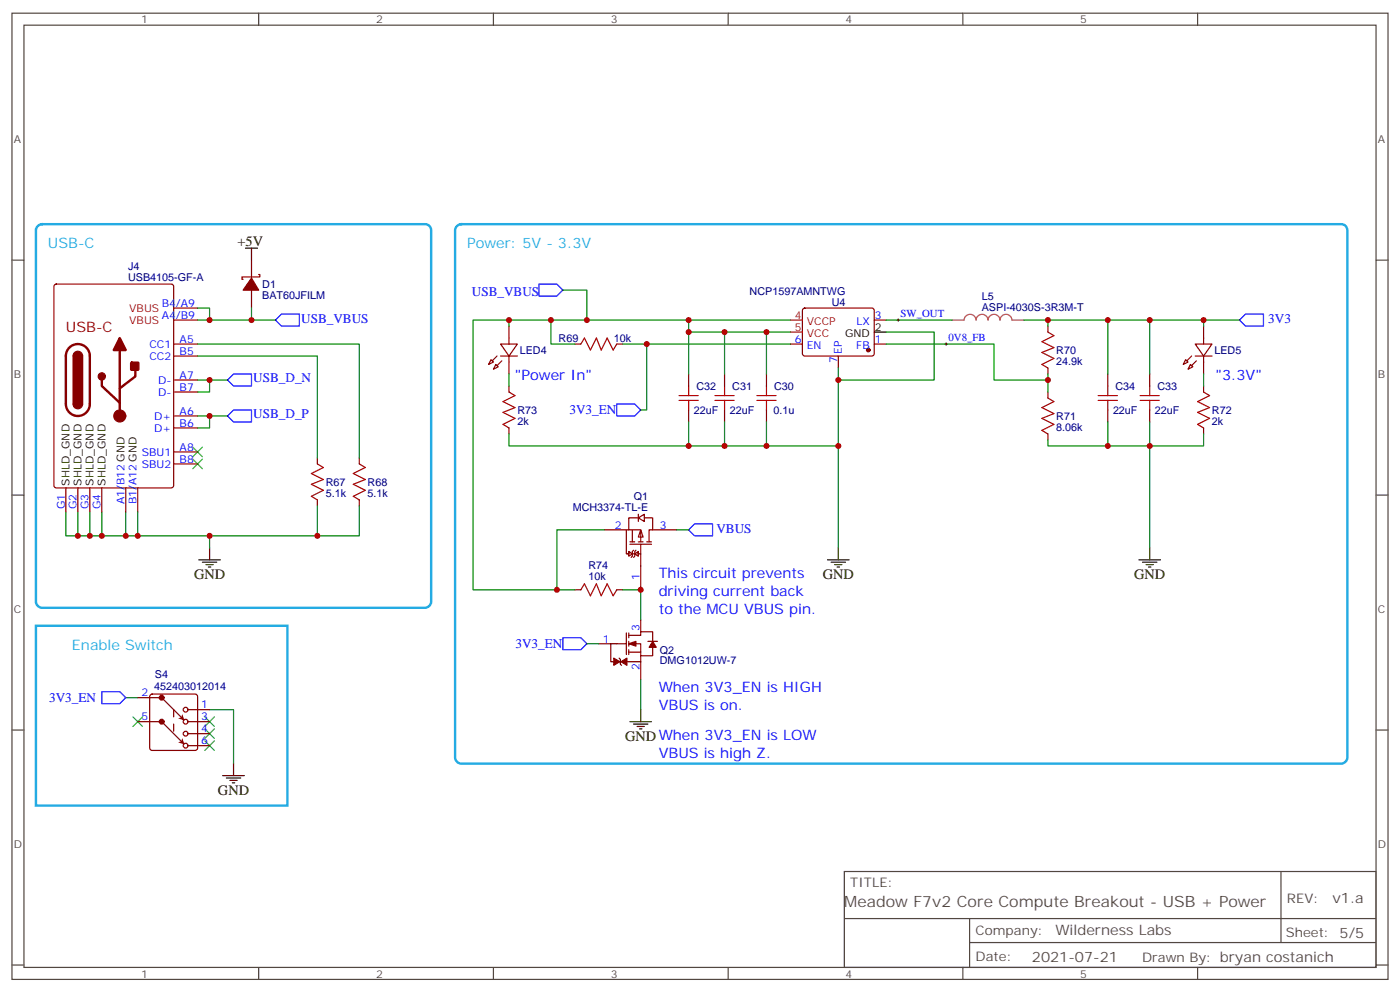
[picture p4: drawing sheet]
<svg xmlns="http://www.w3.org/2000/svg" width="412mm" height="292mm" viewBox="0 0 412 292" stroke-linecap="round" stroke-linejoin="round" font-family="sans-serif">
<g fill="none" stroke="#524740" stroke-width=".35">
<path d="M3.5 3.9h405.4v284.3h-405.4zM7.1 7.4h398.2v277.3h-398.2zM76.2 3.9v3.5M145.3 3.9v3.5M214.5 3.9v3.5M283.6 3.9v3.5M352.8 3.9v3.5M3.5 76.6h3.6M405.3 76.6h3.6M3.5 145.7h3.6M405.3 145.7h3.6M3.5 214.8h3.6"/>
<path d="M405.3 214.8h3.6M248.7 256.5h156.6v28.2h-156.6zM377.3 256.5v20.9M248.7 270.3h156.5M285.6 277.4h119.6M285.6 270.3v14.1M3.5 284h3.6M76.2 284.7v3.5M145.3 284.7v3.5M214.5 284.7v3.5M283.6 284.7v3.5M352.8 284.7v3.5"/>
<path d="M405.3 284h3.6"/>
</g>
<path d="M365.1 94.2l1.8-1.8h5.3v3.6h-5.3zM67 111.8l1.8-1.7h5.3v3.5h-5.3zM181.7 118.9h5.3l1.7 1.7-1.7 1.8h-5.3zM68.8 120.6h5.3v3.6h-5.3l-1.8-1.8zM202.8 155.9l1.8-1.7h5.3v3.5h-5.3zM165.8 187.7h5.3l1.8 1.7-1.8 1.8h-5.3z" fill="none" stroke="#00f" stroke-width=".35"/>
<g fill="none" stroke="#008700" stroke-width=".35">
<path d="M74.1 90.7v3.5M149.9 94.2v1.8M162.3 94.2v7h7M202.8 94.2v3.5h30M202.8 97.7v12.4M213.4 97.7v12.4M225.8 97.7v12.4M232.8 94.2h-93.5v79.4h30M261.1 97.7h14.1v14.1h-28.3M261.1 94.2h19.4M301.6 94.2h63.5M308.7 94.2v1.8"/>
<path d="M326.3 94.2v15.9M338.7 94.2v15.9M58.2 104.8h35.3v30M58.2 101.2h47.6v33.6M58.2 111.8h8.8M61.7 111.8v3.6h-3.5M149.9 110.1v3.5M183.4 101.2h49.4M190.5 101.2v19.4h-1.8M246.9 108.3v52.9M261.1 101.2h31.7v10.6h15.9M308.7 110.1v5.3"/>
<path d="M354.5 110.1v3.5M58.2 122.4h8.8M61.7 122.4v3.5h-3.5M149.9 127.7v3.5h52.9M202.8 124.2v7h23M213.4 124.2v7M225.8 124.2v7h21.1M308.7 129.5v1.7h17.6M326.3 124.2v7h28.2v-3.5M338.7 124.2v37M93.5 148.9v8.8h-74.1v-7.1M105.8 148.9v8.8h-12.3"/>
<path d="M178.2 155.9h-14.2v17.7M183.4 173.6h5.3v8.8M172.9 189.4h3.5M188.7 200v8.8"/>
</g>
<g fill="none" stroke="#000" stroke-width=".35">
<path d="M72.3 73h3.5M74.1 73v3.6M257.5 97.7h3.6M58.6 164.7h6.3M59.6 165.5h4.3M60.7 166.2h2.1M61.4 166.9h.7M61.7 161.2v3.5M243.8 164.7h6.3M244.8 165.5h4.3M245.9 166.2h2.1M246.6 166.9h.7"/>
<path d="M246.9 161.2v3.5M335.5 164.7h6.3M336.5 165.5h4.3M337.6 166.2h2.1M338.3 166.9h.7M338.7 161.2v3.5M185.6 212.4h6.3M186.6 213.1h4.3M187.7 213.8h2.1M188.4 214.5h.7M188.7 208.8v3.6"/>
</g>
<path d="M56.8 135.1l2.8 2.8M56.8 131.6l2.8 2.8M59.6 135.1l-2.8 2.8M59.6 131.6l-2.8 2.8" fill="none" stroke="#3c3" stroke-width=".35"/>
<g fill="none" stroke="#a10000" stroke-width=".35">
<path d="M308.7 97.7l1.7 1.1-3.5 1.7 3.5 1.8-3.5 1.4 3.5 1.8-3.5 1.7 1.8 1.1M149.9 115.4l1.8 1-3.5 1.8 3.5 1.7-3.5 1.5 3.5 1.7-3.5 1.8 1.7 1M171.1 101.2l1.1-1.7 1.7 3.5 1.8-3.5 1.4 3.5 1.8-3.5 1.7 3.5 1.1-1.8M200 117.8h5.7M200 116.4h5.7M202.8 113.6v2.8M202.8 117.8v2.8M210.6 117.8h5.7M210.6 116.4h5.7M213.4 113.6v2.8M213.4 117.8v2.8M223 117.8h5.6"/>
<path d="M223 116.4h5.6M225.8 113.6v2.8M225.8 117.8v2.8M308.7 117.1l1.7 1.1-3.5 1.7 3.5 1.8-3.5 1.4 3.5 1.8-3.5 1.7 1.8 1.1M323.5 117.8h5.6M323.5 116.4h5.6M326.3 113.6v2.8M326.3 117.8v2.8M335.8 117.8h5.7M335.8 116.4h5.7M338.7 113.6v2.8M338.7 117.8v2.8"/>
<path d="M354.5 115.4l1.8 1-3.5 1.8 3.5 1.7-3.5 1.5 3.5 1.7-3.5 1.8 1.7 1M93.5 136.5l1.7 1.1-3.5 1.7 3.5 1.8-3.5 1.4 3.5 1.8-3.5 1.7 1.8 1.1M105.8 136.5l1.8 1.1-3.5 1.7 3.5 1.8-3.5 1.4 3.5 1.8-3.5 1.7 1.7 1.1M171.1 173.6l1.1-1.8 1.7 3.5 1.8-3.5 1.4 3.5 1.8-3.5 1.7 3.5 1.1-1.7"/>
</g>
<g fill="none" stroke="#870000" stroke-width=".35">
<path d="M74.1 76.6v5.2M74.1 85.4v5.3M76.2 80.8h.4v.7h-5.3v.7h.3M149.9 96v5.2M236.6 90.9l.5-.2h20l.4 .7v12.9l-.7 .5-20-.1-.4-.6v-12.7zM257.5 94.2h3.6M308.7 96v1.7M354.5 96v5.2M144.6 105.8l.7 .7-1.4 .7zM146 107.2l.8 .7-1.5 .8zM147.5 101.2h4.9l-2.5 3.6zM147.5 104.8h4.9"/>
<path d="M149.9 104.8v5.3M149.9 113.6v1.8M169.3 101.2h1.8M181.7 101.2h1.7M202.8 110.1v3.5M213.4 110.1v3.5M225.8 110.1v3.5M232.8 101.2h3.6M246.9 104.8v3.5M257.5 101.2h3.6M308.7 108.3v1.8M308.7 115.4v1.7"/>
<path d="M326.3 110.1v3.5M338.7 110.1v3.5M349.2 105.8l.8 .7-1.5 .7zM350.7 107.2l.7 .7-1.4 .8zM352.1 101.2h4.9l-2.5 3.6zM352.1 104.8h4.9M354.5 104.8v5.3M354.5 113.6v1.8M93.5 134.8v1.7M105.8 134.8v1.7M149.9 125.9v1.8M202.8 120.6v3.6"/>
<path d="M213.4 120.6v3.6M225.8 120.6v3.6M308.7 127.7v1.8M326.3 120.6v3.6M338.7 120.6v3.6M354.5 125.9v1.8M93.5 147.1v1.8M105.8 147.1v1.8M169.3 173.6h1.8M181.7 173.6h1.7M176.4 189.4h3.5M181.7 189.4h2.8"/>
<path d="M184.5 186.3v6.3M185.2 187h3.5v-1.1h3.6v2.8M185.2 189.4h3.5v3.6h3.6v-2.5M185.2 191.9h3.5M185.2 186.3v1.4M185.2 188.7v1.4M185.2 191.2v1.4M188.7 182.4v3.5M188.7 193v7M190.9 188.7h2.8"/>
</g>
<g fill="#870000" stroke="#870000" stroke-width=".35">
<path d="M352.4 106.2l-1.4 1.4z"/>
<path d="M351 104.8l-1.4 1.4z"/>
<path d="M147.8 106.2l-1.4 1.4z"/>
<path d="M145 106.2l1.4-1.4z"/>
<path d="M74.1 81.8l2.1 3.6h-4.6z"/>
<path d="M185.2 189.4l2.1-.7v1.4z"/>
<path d="M192.3 188.7l1 1.8h-2.1z"/>
<path d="M182.9 194.7l1.8-1v2.1z"/>
<path d="M180.8 193.7l1.8 1-1.8 1.1z"/>
<circle cx="255.8" cy="103" r=".53"/>
</g>
<path d="M232.8 94.2h3.6M232.8 97.7h3.6" fill="none" stroke="#f00" stroke-width=".35"/>
<path d="M280.5 94.2h3.5a1.77 1.77 0 0 1 1.7-1.7 1.77 1.77 0 0 1 1.8 1.7 1.77 1.77 0 0 1 1.8-1.7 1.77 1.77 0 0 1 1.7 1.7 1.77 1.77 0 0 1 1.8-1.7 1.77 1.77 0 0 1 1.8 1.7 1.77 1.77 0 0 1 1.7-1.7 1.77 1.77 0 0 1 1.8 1.7h3.5" fill="none" stroke="#a64a4a" stroke-width=".35"/>
<path d="M264.2 94.2h.7M264.6 93.8v.7M278.3 101.2h.7M278.7 100.9v.7" fill="none" stroke="#000" stroke-width=".29"/>
<path d="M181.7 189.4h-1.8v5.3h.7M182.4 193.7l.3 .3v1.4l.4 .4M184.9 194.7h3.8" fill="none" stroke="#600" stroke-width=".35"/>
<g fill="#fff" stroke="#870000" stroke-width=".35">
<path d="M188.7 155.9l.7 2.1h-1.4z"/>
<path d="M188 152.4l1.8-1.1v2.2z"/>
<path d="M187 163l1-.7v1.4z"/>
<path d="M185.2 162.3l1.1 .7-1.1 .7z"/>
</g>
<g fill="none" stroke="#870000" stroke-width=".35">
<path d="M16.1 83.8l.5-.2h33.8l.7 .4 .1 58.9-.5 .6-34.1 .1-.7-.5v-58.8zM51.2 94.2h7M51.2 90.7h7M51.2 101.2h7M51.2 104.8h7M51.2 111.8h7M51.2 115.4h7M51.2 122.4h7M51.2 125.9h7M51.2 133h7M51.2 136.5h7M19.4 143.6v7"/>
<path d="M22.9 143.6v7M26.5 143.6v7M30 143.6v7M37 143.6v7M40.6 143.6v7M178.2 155.9h7M184.5 155.9v7.1h1.1M185.6 159.5h1.4M186.3 155.9v3.6M188 152.4h-2.8v3.5h3.5v3.6M188 159.5h1.4M188 151.3v2.2"/>
<path d="M189.8 152.4h2.5v3.5h-1.1v3.6M190.5 159.5h1.4M192.3 155.9h7M184.9 163h.3M185.6 160.2h6.3M186.3 163h.7M186.6 161.9l-.3 .4v1.4l-.4 .3M187.3 161.9l-.3 .4v1.4l-.4 .3M187.7 163h1M188.7 160.2v13.4M40.6 205.3h7l6.4 6.4M40.6 212.4h7l6.4 6.3"/>
<path d="M55.4 212.4h6.3M55.4 208.8h6.3M55.4 215.9h6.3M55.4 219.4h6.3"/>
</g>
<g fill="none" stroke="#008700" stroke-width=".35">
<path d="M58.2 90.7h3.5v3.5M58.2 94.2h22.9M165.8 85.4h7.1v8.8M354.5 94.2v1.8M22.9 150.6v7.1M26.5 150.6v7.1M30 150.6v7.1M37 150.6v7.1M40.6 150.6v7.1M61.7 157.7v3.5M199.3 155.9h3.5M37 205.3h3.6"/>
<path d="M61.7 208.8h7.1v15.9"/>
</g>
<path d="M81.1 94.2l1.8-1.8h5.3v3.6h-5.3zM158.7 83.6h5.3l1.8 1.8-1.8 1.7h-5.3zM30 203.6h5.3l1.7 1.7-1.7 1.8h-5.3z" fill="none" stroke="#00f" stroke-width=".35"/>
<path d="M11.2 66.5l1.1-.5h112.9a1.76 1.76 0 0 1 1.8 1.7v109.4a1.89 1.89 0 0 1-1.8 1.8h-112.9a1.89 1.89 0 0 1-1.7-1.8v-109.4zM134.6 66.5l1.2-.5h259.3a1.76 1.76 0 0 1 1.8 1.7v155.3a1.89 1.89 0 0 1-1.8 1.7h-259.3a1.89 1.89 0 0 1-1.7-1.7v-155.3zM10.6 184.1h74.1v53h-74.1z" fill="none" stroke="#24abe3" stroke-width=".71"/>
<path d="M20.4 102.3a3.5 3.5 0 0 1 3.9-.8 3.5 3.5 0 0 1 2.2 3.3v14.1a3.5 3.5 0 0 1-3.6 3.5 3.5 3.5 0 0 1-3.5-3.5v-14.1a3.5 3.5 0 0 1 1-2.5zM30 111.8v1.8l5.3 4.9M35.3 103.4v17.2M39.9 109v1.8l-4.6 3.5" fill="none" stroke="#870000" stroke-width=".71"/>
<g fill="#870000" stroke="#870000" stroke-width=".35">
<path d="M21.5 118.9h2.8a1.41 1.41 0 0 1-1.4 1.4 1.41 1.41 0 0 1-1.4-1.4z"/>
<path d="M21.8 103.9a1.41 1.41 0 0 1 1.6-.5 1.41 1.41 0 0 1 .9 1.4h-2.8z"/>
<path d="M21.5 104.8h2.8v14.1h-2.8z"/>
<path d="M38.5 106.7l.3-.2 1.9 .1 .2 .3v1.9l-.3 .2h-2l-.1-.3z"/>
<circle cx="35.3" cy="122.4" r="1.76"/>
<circle cx="30" cy="110.8" r="1.06"/>
</g>
<path d="M35.3 99.5l1.7 3.5h-3.5z" fill="#870000" stroke="#870000" stroke-width=".71"/>
<path d="M39.2 211l2.8 2.8M42 211l-2.8 2.8M60.3 218l2.8 2.8M60.3 214.5l2.8 2.8M60.3 211l2.8 2.8M63.1 218l-2.8 2.8M63.1 214.5l-2.8 2.8M63.1 211l-2.8 2.8" fill="none" stroke="#3c3" stroke-width=".35"/>
<path d="M65.6 228.2h6.4M66.7 229h4.2M67.7 229.7h2.1M68.4 230.4h.7M68.8 224.7v3.5" fill="none" stroke="#000" stroke-width=".35"/>
<g fill="#870000">
<path d="M52.5 211.4l.9-.3 .3-1 .6 1.9z"/>
<path d="M52.5 218.5l.9-.4 .3-.9 .6 1.9z"/>
</g>
<g fill="none" stroke="#870000" stroke-width=".35">
<path d="M44.3 204.5l.5-.2h12.7l.5 .2 .2 .5v15.1l-.2 .5-.5 .2h-12.7l-.5-.2-.2-.5v-15.1z"/>
<circle cx="54.7" cy="212.4" r=".71"/>
<circle cx="54.7" cy="208.8" r=".71"/>
<circle cx="54.7" cy="215.9" r=".71"/>
<circle cx="54.7" cy="219.4" r=".71"/>
</g>
<g fill="#870000" stroke="#870000" stroke-width=".35">
<circle cx="47.6" cy="212.4" r=".71"/>
<circle cx="47.6" cy="205.3" r=".71"/>
</g>
<path d="M51.2 208.8v7.1" fill="none" stroke="#870000" stroke-width=".35" stroke-dasharray="2.1 2.1"/>
<g fill="#c00">
<circle cx="61.7" cy="111.8" r=".88"/>
<circle cx="61.7" cy="122.4" r=".88"/>
<circle cx="246.9" cy="111.8" r=".88"/>
<circle cx="246.9" cy="131.2" r=".88"/>
<circle cx="225.8" cy="97.7" r=".88"/>
<circle cx="190.5" cy="101.2" r=".88"/>
<circle cx="225.8" cy="131.2" r=".88"/>
<circle cx="213.4" cy="131.2" r=".88"/>
<circle cx="213.4" cy="97.7" r=".88"/>
<circle cx="202.8" cy="97.7" r=".88"/>
<circle cx="338.7" cy="94.2" r=".88"/>
<circle cx="338.7" cy="131.2" r=".88"/>
<circle cx="326.3" cy="94.2" r=".88"/>
<circle cx="326.3" cy="131.2" r=".88"/>
<circle cx="308.7" cy="94.2" r=".88"/>
<circle cx="308.7" cy="111.8" r=".88"/>
<circle cx="202.8" cy="131.2" r=".88"/>
<circle cx="93.5" cy="157.7" r=".88"/>
<circle cx="164" cy="173.6" r=".88"/>
<circle cx="188.7" cy="173.6" r=".88"/>
<circle cx="162.3" cy="94.2" r=".88"/>
<circle cx="202.8" cy="94.2" r=".88"/>
<circle cx="149.9" cy="94.2" r=".88"/>
<circle cx="172.9" cy="94.2" r=".88"/>
<circle cx="354.5" cy="94.2" r=".88"/>
<circle cx="74.1" cy="94.2" r=".88"/>
<circle cx="61.7" cy="157.7" r=".88"/>
<circle cx="22.9" cy="157.7" r=".88"/>
<circle cx="26.5" cy="157.7" r=".88"/>
<circle cx="30" cy="157.7" r=".88"/>
<circle cx="37" cy="157.7" r=".88"/>
<circle cx="40.6" cy="157.7" r=".88"/>
<circle cx="61.7" cy="94.2" r=".88"/>
</g>
<text font-size="4.6" fill="#524740" x="248.7" y="267.1">Meadow F7v2 Core Compute Breakout - USB + Power</text>
<g font-size="4.2" fill="#23abe3">
<text x="14.1" y="73">USB-C</text>
<text x="137.6" y="73">Power: 5V - 3.3V</text>
<text x="21.2" y="191.2">Enable Switch</text>
</g>
<g font-size="4.2">
<text x="69.9" y="72.3">+5V</text>
<text x="57.1" y="170.4">GND</text>
<text x="242.4" y="170.4">GND</text>
<text x="334.1" y="170.4">GND</text>
<text x="184.1" y="218">GNDWhen 3V3_EN is LOW</text>
<text x="64.2" y="233.9">GND</text>
</g>
<text font-size="4.2" fill="#800" x="19.4" y="97.7">USB-C</text>
<g font-size="4.2" fill="#00f">
<text x="151.7" y="111.8">&quot;Power In&quot;</text>
<text x="358.1" y="111.8">&quot;3.3V&quot;</text>
<text x="194" y="170">This circuit prevents</text>
<text x="194" y="175.3">driving current back</text>
<text x="194" y="180.6">to the MCU VBUS pin.</text>
<text x="194" y="203.6">When 3V3_EN is HIGH</text>
<text x="194" y="208.8">VBUS is on.</text>
<text x="194" y="223">VBUS is high Z.</text>
</g>
<g font-size="4.2" fill="#524740">
<text x="392.5" y="265.7">v1.a</text>
<text x="310.9" y="275.3">Wilderness Labs</text>
<text x="304" y="283.1">2021-07-21</text>
</g>
<g font-size="3.9" fill="#00f">
<text x="139" y="87.1">USB_VBUS</text>
<text x="88.7" y="95">USB_VBUS</text>
<text x="373.6" y="95.1">3V3</text>
<text x="74.6" y="112.5">USB_D_N</text>
<text x="74.6" y="123.1">USB_D_P</text>
<text x="167.7" y="121.9">3V3_EN</text>
<text x="211" y="156.8">VBUS</text>
<text x="151.9" y="190.7">3V3_EN</text>
<text x="14.5" y="206.6">3V3_EN</text>
</g>
<g font-size="3.9" fill="#524740">
<text x="250.5" y="261.1">TITLE:</text>
<text x="379.1" y="265.7">REV:</text>
<text x="287.4" y="275.3">Company:</text>
<text x="378.7" y="275.9">Sheet: 5/5</text>
<text x="287.4" y="282.9">Date:</text>
<text x="336.4" y="283">Drawn By: bryan costanich</text>
</g>
<g font-size="3.2" fill="#524740">
<text x="41.6" y="6.9">1</text>
<text x="110.8" y="6.9">2</text>
<text x="179.9" y="6.9">3</text>
<text x="249.1" y="6.9">4</text>
<text x="318.2" y="6.9">5</text>
<text x="4.1" y="42">A</text>
<text x="405.9" y="42">A</text>
<text x="4.1" y="111.1">B</text>
<text x="405.9" y="111.1">B</text>
<text x="4.1" y="180.3">C</text>
<text x="405.9" y="180.3">C</text>
<text x="4.1" y="249.4">D</text>
<text x="405.9" y="249.4">D</text>
<text x="41.6" y="287.7">1</text>
<text x="110.8" y="287.7">2</text>
<text x="179.9" y="287.7">3</text>
<text x="249.1" y="287.7">4</text>
<text x="318.2" y="287.7">5</text>
</g>
<g font-size="3.2" fill="#000080">
<text x="37.7" y="82.5">USB4105-GF-A</text>
<text x="37.8" y="79.4">J4</text>
<text x="77.3" y="87.9">BAT60JFILM</text>
<text x="77.3" y="84.7">D1</text>
<text x="220.8" y="86.9">NCP1597AMNTWG</text>
<text x="289.2" y="88.2">L5</text>
<text x="245" y="90.2">U4</text>
<text x="289.2" y="91.4">ASPI-4030S-3R3M-T</text>
<text x="164.5" y="100.6">R69</text>
<text x="180.8" y="100.6">10k</text>
<text x="153.1" y="104.2">LED4</text>
<text x="311.1" y="107.4">24.9k</text>
<text x="311.1" y="104.2">R70</text>
<text x="357.7" y="104.2">LED5</text>
<text x="205.1" y="114.7">C32</text>
<text x="215.7" y="114.7">C31</text>
<text x="228" y="114.7">C30</text>
<text x="328.6" y="114.7">C34</text>
<text x="340.9" y="114.7">C33</text>
<text x="152.4" y="124.9">2k</text>
<text x="152.4" y="121.8">R73</text>
<text x="204.4" y="121.8">22uF</text>
<text x="215" y="121.8">22uF</text>
<text x="227.9" y="121.8">0.1u</text>
<text x="311.1" y="123.6">R71</text>
<text x="327.9" y="121.8">22uF</text>
<text x="340.2" y="121.8">22uF</text>
<text x="357" y="124.9">2k</text>
<text x="357" y="121.8">R72</text>
<text x="311.1" y="126.8">8.06k</text>
<text x="96" y="143">R67</text>
<text x="108.3" y="143">R68</text>
<text x="96" y="146.2">5.1k</text>
<text x="108.3" y="146.2">5.1k</text>
<text x="186.7" y="147.1">Q1</text>
<text x="168.7" y="150.3">MCH3374-TL-E</text>
<text x="173.4" y="167.5">R74</text>
<text x="173.4" y="170.7">10k</text>
<text x="194.4" y="195.5">DMG1012UW-7</text>
<text x="194.4" y="192.4">Q2</text>
<text x="45.5" y="203.1">452403012014</text>
<text x="45.6" y="199.6">S4</text>
</g>
<g font-size="3.2" fill="#f00">
<text x="38.1" y="95.2">VBUS</text>
<text x="38.1" y="91.7">VBUS</text>
<text x="234.2" y="93.8">4</text>
<text x="237.7" y="95.6">VCCP</text>
<text x="234.2" y="97.4">5</text>
<text x="237.7" y="99.1">VCC</text>
</g>
<g font-size="3.2" fill="#00f">
<text x="47.6" y="93.8">A4/B9</text>
<text x="47.6" y="90.3">B4/A9</text>
<text x="252.3" y="95.6">LX</text>
<text x="257.7" y="93.8">3</text>
<text x="265.3" y="93.3">SW_OUT</text>
<text x="52.9" y="100.9">A5</text>
<text x="234.2" y="100.9">6</text>
<text x="257.7" y="100.9">1</text>
<text x="279.4" y="100.4">0V8_FB</text>
<text x="44" y="102.3">CC1</text>
<text x="44" y="105.8">CC2</text>
<text x="52.9" y="104.4">B5</text>
<text x="237.7" y="102.7">EN</text>
<text x="246.6" y="106.8" transform="rotate(-90 246.6 106.8)">7</text>
<text x="248" y="104.1" transform="rotate(-90 248 104.1)">EP</text>
<text x="252.2" y="102.7">FB</text>
<text x="46.6" y="112.9">D-</text>
<text x="52.9" y="111.5">A7</text>
<text x="46.6" y="116.4">D-</text>
<text x="52.9" y="115">B7</text>
<text x="45.4" y="123.5">D+</text>
<text x="52.9" y="122.1">A6</text>
<text x="52.9" y="125.6">B6</text>
<text x="45.4" y="127">D+</text>
<text x="41.8" y="134.1">SBU1</text>
<text x="41.8" y="137.6">SBU2</text>
<text x="52.9" y="132.6">A8</text>
<text x="52.9" y="136.2">B8</text>
<text x="19" y="149.8" transform="rotate(-90 19 149.8)">G1</text>
<text x="22.6" y="149.8" transform="rotate(-90 22.6 149.8)">G2</text>
<text x="26.1" y="149.8" transform="rotate(-90 26.1 149.8)">G3</text>
<text x="29.6" y="149.8" transform="rotate(-90 29.6 149.8)">G4</text>
<text x="36.7" y="148.4" transform="rotate(-90 36.7 148.4)">A1/B12 GND</text>
<text x="40.2" y="148.4" transform="rotate(-90 40.2 148.4)">B1/A12 GND</text>
<text x="181.1" y="155.6">2</text>
<text x="194.4" y="155.6">3</text>
<text x="188.4" y="170.6" transform="rotate(-90 188.4 170.6)">1</text>
<text x="188.4" y="185.6" transform="rotate(-90 188.4 185.6)">3</text>
<text x="177.5" y="189.1">1</text>
<text x="188.4" y="197.1" transform="rotate(-90 188.4 197.1)">2</text>
<text x="41.7" y="205">2</text>
<text x="59.3" y="208.5">1</text>
<text x="41.7" y="212">5</text>
<text x="59.3" y="212">3</text>
<text x="59.3" y="215.5">4</text>
<text x="59.3" y="219.1">6</text>
</g>
<g font-size="3.2">
<text x="248.9" y="99.1">GND</text>
<text x="257.7" y="97.4">2</text>
<text x="20.5" y="142.9" transform="rotate(-90 20.5 142.9)">SHLD_GND</text>
<text x="24" y="142.9" transform="rotate(-90 24 142.9)">SHLD_GND</text>
<text x="27.5" y="142.9" transform="rotate(-90 27.5 142.9)">SHLD_GND</text>
<text x="31" y="142.9" transform="rotate(-90 31 142.9)">SHLD_GND</text>
</g>
</svg>
